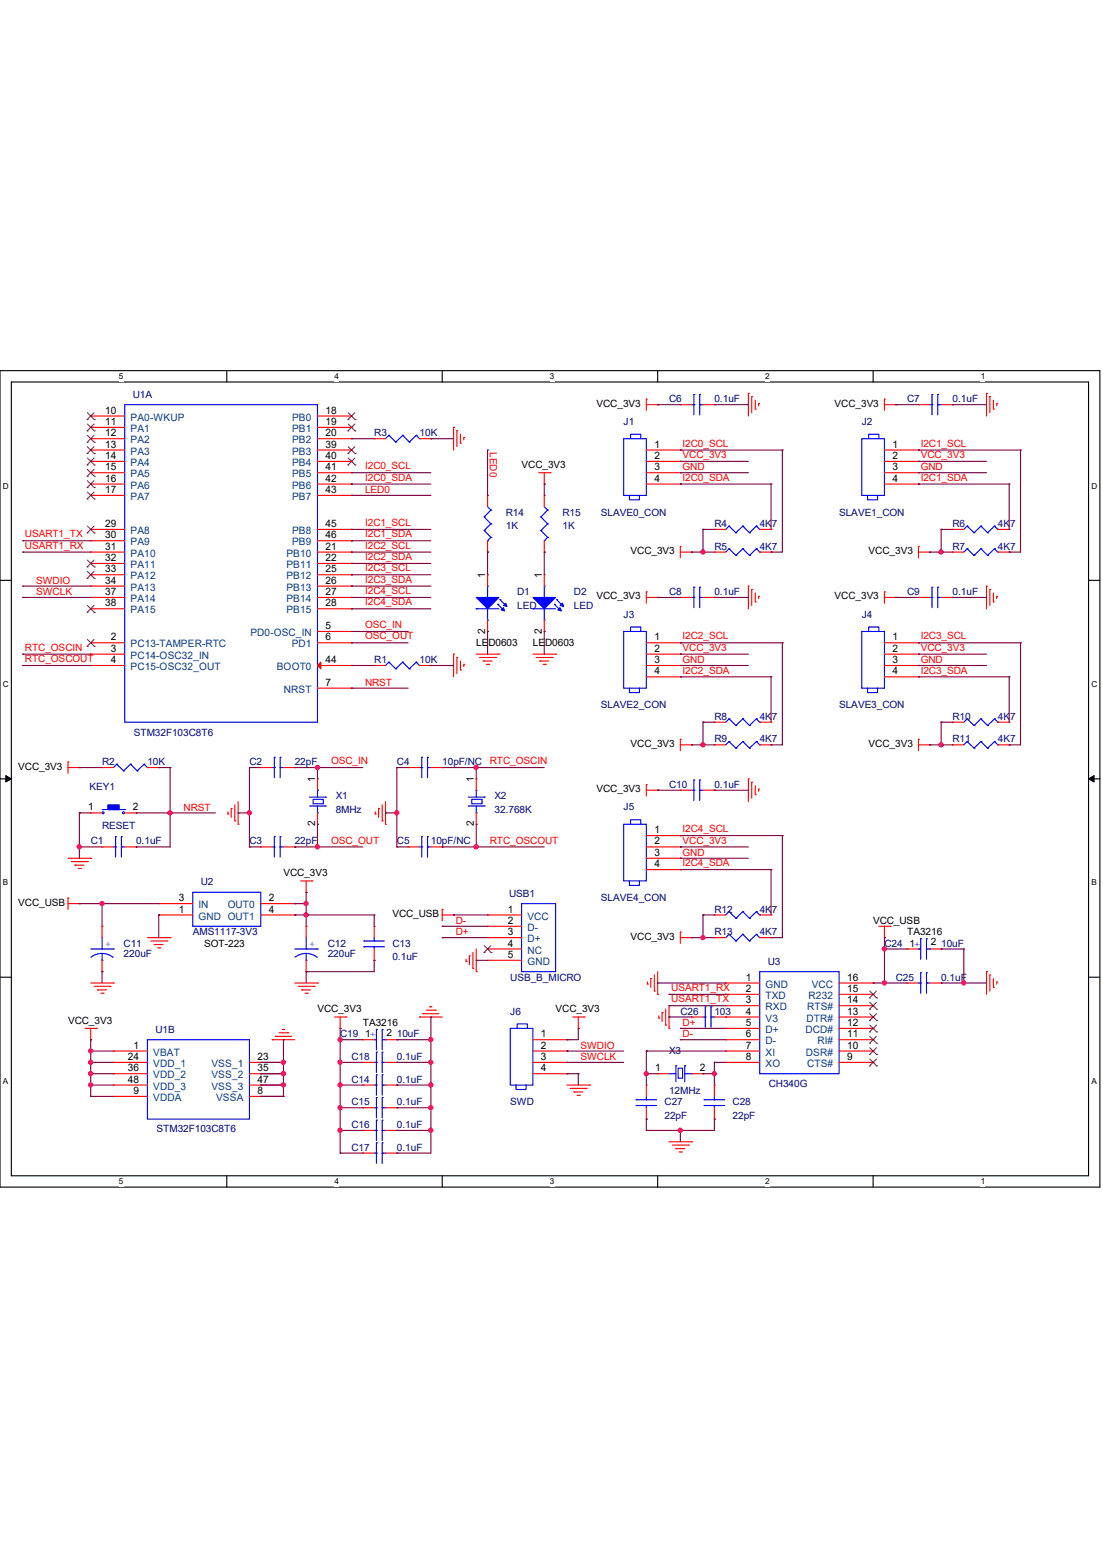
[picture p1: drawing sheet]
<svg xmlns="http://www.w3.org/2000/svg" width="210mm" height="297mm" viewBox="0 0 210 297" stroke-linecap="round" stroke-linejoin="round" font-family="sans-serif">
<path d="M0 70.6h209.4v155.4h-209.4zM2.2 72.7h205.1v151.2h-205.1z" fill="none" stroke="#000" stroke-width=".21"/>
<g fill="#fff">
<path d="M22.6 70.8h.9v1.8h-.9z"/>
<path d="M22.6 224.1h.9v1.7h-.9z"/>
</g>
<path d="M43.2 70.6v2.1M43.2 223.9v2.1" fill="none" stroke="#000" stroke-width=".21"/>
<g fill="#fff">
<path d="M63.7 70.8h.8v1.8h-.8z"/>
<path d="M63.7 224.1h.8v1.7h-.8z"/>
</g>
<path d="M84.2 70.6v2.1M84.2 223.9v2.1" fill="none" stroke="#000" stroke-width=".21"/>
<g fill="#fff">
<path d="M104.7 70.8h.8v1.8h-.8z"/>
<path d="M104.7 224.1h.8v1.7h-.8z"/>
</g>
<path d="M125.2 70.6v2.1M125.2 223.9v2.1" fill="none" stroke="#000" stroke-width=".21"/>
<g fill="#fff">
<path d="M145.7 70.8h.9v1.8h-.9z"/>
<path d="M145.7 224.1h.9v1.7h-.9z"/>
</g>
<path d="M166.2 70.6v2.1M166.2 223.9v2.1" fill="none" stroke="#000" stroke-width=".21"/>
<g fill="#fff">
<path d="M186.7 70.8h.9v1.8h-.9z"/>
<path d="M186.7 224.1h.9v1.7h-.9z"/>
<path d="M.6 91.6h1.1v1.7h-1.1z"/>
<path d="M207.8 91.6h1.1v1.7h-1.1z"/>
<path d="M.6 129.4h1.1v1.7h-1.1z"/>
<path d="M207.8 129.4h1.1v1.7h-1.1z"/>
</g>
<path d="M0 110.5h2.2M207.3 110.5h2.1" fill="none" stroke="#000" stroke-width=".21"/>
<g fill="#fff">
<path d="M.6 167.2h1v1.7h-1z"/>
<path d="M207.8 167.2h1v1.7h-1z"/>
</g>
<path d="M0 148.3h2.2M207.3 148.3h2.1" fill="none" stroke="#000" stroke-width=".21"/>
<path d="M1.1 147.7l1.1 .6-1.1 .6zM207.3 148.3l1-.6v1.2z" fill="#000" stroke="#000" stroke-width=".19"/>
<g fill="#fff">
<path d="M.6 204.9h.9v1.8h-.9z"/>
<path d="M207.8 204.9h1v1.8h-1z"/>
</g>
<path d="M0 186.1h2.2M207.3 186.1h2.1" fill="none" stroke="#000" stroke-width=".21"/>
<g fill="none" stroke="#f00" stroke-width=".21">
<path d="M17.3 79.2h.1M17.3 79.2h6.4M60.5 79.2h6.4M66.9 79.2h.1M123.1 76h.1M123.1 77h2.1M123.1 76v2.1M125.2 77h.1M129.5 77h.1M129.5 77h2.2M133.9 77h2.1M136 77h.1"/>
<path d="M142.5 74.9h.1M142.5 74.9v4.3M143.1 75.5h.1M143.1 75.5v3.1M143.8 77.9h.1M143.8 76.2v1.7M144.4 76.8h.1M144.4 76.8v.5M168.4 76h.1M168.4 77h2.2M168.4 76v2.1M170.6 77h.1"/>
<path d="M174.9 77h.1M174.9 77h2.1M179.2 77h2.2M181.4 77h.1M187.8 74.9h.1M187.8 74.9v4.3M188.5 75.5h.1M188.5 75.5v3.1M189.1 77.9h.1M189.1 76.2v1.7M189.8 76.8h.1M189.8 76.8v.5"/>
<path d="M17.3 81.4h.1M17.3 83.5h.1M17.3 85.7h.1M17.3 87.8h.1M17.3 90h.1M17.3 92.2h.1M17.3 94.3h.1M17.3 90h6.4M17.3 85.7h6.4M17.3 87.8h6.4M17.3 92.2h6.4M17.3 83.5h6.4"/>
<path d="M17.3 81.4h6.4M17.3 94.3h6.4M60.5 90h6.4M60.5 85.7h6.4M60.5 87.8h6.4M60.5 92.2h6.4M60.5 83.5h6.4M60.5 81.4h6.4M60.5 94.3h6.4M66.9 81.4h.1M66.9 83.5h.1M66.9 85.7h.1"/>
<path d="M66.9 87.8h.1M66.9 90h.1M66.9 92.2h.1M66.9 94.3h.1M71.2 83.5h.1M71.2 83.5h2.2M79.9 83.5h2.1M82 83.5h.1M86.4 81.4h.1M86.4 81.4v4.3M87 82h.1M87 82v3"/>
<path d="M87.7 84.4h.1M87.7 82.7v1.7M88.3 83.3h.1M88.3 83.3v.4M92.8 94.3h.1M92.8 94.3v2.2M102.6 90h2.1M103.6 92.2h.1M103.6 94.3h.1M103.6 90v2.2M103.6 94.3v2.2M104.7 90h.1"/>
<path d="M123.1 90h6.4M123.1 85.7h6.4M123.1 87.8h6.4M123.1 92.2h6.4M129.5 85.7h.1M129.5 87.8h.1M129.5 90h.1M129.5 92.2h.1M168.4 90h6.5M168.4 85.7h6.5M168.4 87.8h6.5M168.4 92.2h6.5"/>
<path d="M174.9 85.7h.1M174.9 87.8h.1M174.9 90h.1M174.9 92.2h.1M17.3 100.8h.1M17.3 103h.1M17.3 105.1h.1M17.3 107.3h.1M17.3 109.4h.1M17.3 111.6h.1M17.3 113.7h.1M17.3 115.9h.1"/>
<path d="M17.3 105.1h6.4M17.3 113.7h6.4M17.3 100.8h6.4M17.3 103h6.4M17.3 107.3h6.4M17.3 109.4h6.4M17.3 111.6h6.4M17.3 115.9h6.4M60.5 105.1h6.4M60.5 113.7h6.4M60.5 100.8h6.4M60.5 103h6.4"/>
<path d="M60.5 107.3h6.4M60.5 109.4h6.4M60.5 111.6h6.4M60.5 115.9h6.4M66.9 100.8h.1M66.9 103h.1M66.9 105.1h.1M66.9 107.3h.1M66.9 109.4h.1M66.9 111.6h.1M66.9 113.7h.1M66.9 115.9h.1"/>
<path d="M92.8 109.4h.1M92.8 105.1h.1M92.8 103v2.1M92.8 109.4v2.2M92.8 118.1v2.1M103.6 105.1h.1M103.6 109.4h.1M103.6 103v2.1M103.6 109.4v2.2M103.6 118.1v2.1M123.1 112.7h.1M123.1 112.7v2.2"/>
<path d="M123.1 113.7h2.1M125.2 113.7h.1M129.5 104.1h.1M129.5 113.7h.1M129.5 105.1h2.2M129.5 104.1v2.1M129.5 113.7h2.2M131.7 105.1h.1M133.9 113.7h2.1M136 105.1h.1M136 113.7h.1M136 100.8h.1"/>
<path d="M136 105.1h2.2M136 100.8h2.2M142.5 111.6h.1M142.5 111.6v4.3M143.1 112.2h.1M143.1 112.2v3.1M143.8 114.6h.1M143.8 112.9v1.7M144.4 113.5h.1M144.4 113.5v.5M144.7 105.1h2.1M144.7 100.8h2.1"/>
<path d="M146.8 105.1h.1M146.8 100.8h.1M168.4 112.7h.1M168.4 112.7v2.2M168.4 113.7h2.2M170.6 113.7h.1M174.9 104.1h.1M174.9 113.7h.1M174.9 105.1h2.1M174.9 104.1v2.1M174.9 113.7h2.1M177 105.1h.1"/>
<path d="M179.2 113.7h2.2M181.4 113.7h.1M181.4 100.8h.1M181.4 105.1h.1M181.4 105.1h2.1M181.4 100.8h2.1M187.8 111.6h.1M187.8 111.6v4.3M188.5 112.2h.1M188.5 112.2v3.1M189.1 114.6h.1M189.1 112.9v1.7"/>
<path d="M189.8 113.5h.1M189.8 113.5v.5M190 105.1h2.2M190 100.8h2.2M192.2 100.8h.1M192.2 105.1h.1M17.3 122.4h.1M17.3 124.5h.1M17.3 126.7h.1M17.3 124.5h6.4M17.3 126.7h6.4M17.3 122.4h6.4"/>
<path d="M60.5 126.7h6.4M60.5 122.4h6.4M60.5 120.2h6.4M60.5 131h6.4M66.9 120.2h.1M66.9 122.4h.1M66.9 126.7h.1M66.9 131h.1M71.2 126.7h.1M71.2 126.7h2.2M79.9 126.7h2.1M82 126.7h.1"/>
<path d="M86.4 124.5h.1M86.4 124.5v4.4M87 125.2h.1M87 125.2v3M87.7 127.6h.1M87.7 125.9v1.7M88.3 126.5h.1M88.3 126.5v.4M90.7 124.5h4.3M91.3 125.2h3.1M92 125.9h.1M92 125.9h1.7"/>
<path d="M92.6 126.5h.4M92.8 120.2h.1M93 126.5h.1M94.4 125.2h.1M95 124.5h.1M101.5 124.5h4.3M102.1 125.2h3.1M102.8 125.9h.1M102.8 125.9h1.7M103.4 126.5h.4M103.6 120.2h.1M103.8 126.5h.1"/>
<path d="M105.2 125.2h.1M105.8 124.5h.1M123.1 124.5h6.4M123.1 126.7h6.4M123.1 122.4h6.4M123.1 128.9h6.4M129.5 122.4h.1M129.5 124.5h.1M129.5 126.7h.1M129.5 128.9h.1M136 137.5h.1M136 137.5h2.2"/>
<path d="M144.7 137.5h2.1M146.8 137.5h.1M168.4 124.5h6.5M168.4 126.7h6.5M168.4 122.4h6.5M168.4 128.9h6.5M174.9 122.4h.1M174.9 124.5h.1M174.9 126.7h.1M174.9 128.9h.1M181.4 137.5h.1M181.4 137.5h2.1"/>
<path d="M190 137.5h2.2M192.2 137.5h.1M13 145.1h.1M13 146.1h2.1M13 145.1v2.1M15.1 146.1h.1M17.3 154.8h.1M17.3 154.8h2.1M19.4 146.1h.1M19.4 146.1h2.2M23.7 154.8h2.2M25.9 154.8h.1"/>
<path d="M28.1 146.1h2.1M30.2 146.1h.1M43.4 155h.1M43.4 154.6v.4M44 153.9h.1M44 153.9v1.7M44.7 156.3h.1M44.7 153.2v3.1M45.3 156.9h.1M45.3 152.6v4.3M49.7 146.1h.1M49.7 146.1h2.1"/>
<path d="M54 146.1h2.1M56.1 146.1h.1M60.5 148.3h.1M60.5 156.9h.1M60.5 148.3v2.2M60.5 154.8v2.1M71.5 155h.1M71.5 154.6v.4M72.1 153.9h.1M72.1 153.9v1.7M72.8 156.3h.1M72.8 153.2v3.1"/>
<path d="M73.4 156.9h.1M73.4 152.6v4.3M77.7 146.1h.1M77.7 146.1h2.2M82 146.1h2.2M84.2 146.1h.1M90.7 148.3h.1M90.7 156.9h.1M90.7 148.3v2.2M90.7 154.8v2.1M123.1 149.4h.1M123.1 149.4v2.2"/>
<path d="M123.1 150.5h2.1M123.1 159.1h6.4M125.2 150.5h.1M129.5 140.8h.1M129.5 150.5h.1M129.5 159.1h.1M129.5 140.8v2.1M129.5 141.8h2.2M129.5 150.5h2.2M131.7 141.8h.1M133.9 150.5h2.1M136 141.8h.1"/>
<path d="M136 150.5h.1M136 141.8h2.2M142.5 148.3h.1M142.5 148.3v4.3M143.1 148.9h.1M143.1 148.9v3.1M143.8 151.3h.1M143.8 149.6v1.7M144.4 150.2h.1M144.4 150.2v.5M144.7 141.8h2.1M146.8 141.8h.1"/>
<path d="M174.9 140.8h.1M174.9 140.8v2.1M174.9 141.8h2.1M177 141.8h.1M181.4 141.8h.1M181.4 141.8h2.1M190 141.8h2.2M192.2 141.8h.1M13 171h.1M13 163.4h4.3M13 171v2.1M13 172h2.1"/>
<path d="M13.6 164h3M14.3 164.7h.1M14.3 164.7h1.7M14.9 165.4h.4M15.1 172h.1M15.3 165.4h.1M16.6 164h.1M17.3 163.4h.1M19.4 176.4h.1M19.4 161.2h.1M19.4 176.4v2.1M19.4 161.2h2.2"/>
<path d="M23.7 161.2h2.2M25.9 161.2h.1M28.1 178.5h4.3M28.7 179.2h3M29.4 179.8h.1M29.4 179.8h1.7M30.2 172h.1M30.2 174.2h.1M30.2 172h6.5M30.2 174.2h6.5M31.7 179.2h.1M32.4 178.5h.1"/>
<path d="M49.7 161.2h.1M49.7 172h6.4M49.7 174.2h6.4M49.7 161.2h2.1M54 161.2h2.1M56.1 161.2h.1M56.1 172h.1M56.1 174.2h.1M57.2 167.7h2.2M58.3 169.9h.1M58.3 176.4h.1M58.3 167.7v2.2"/>
<path d="M58.3 176.4v2.1M59.4 167.7h.1M71.2 176.4h.1M71.2 176.4v2.1M77.7 161.2h.1M77.7 161.2h2.2M82 161.2h2.2M84.2 173.1h.1M84.2 161.2h.1M84.2 174.2h2.2M84.2 173.1v2.2M86.4 174.2h.1"/>
<path d="M92.8 174.2h.1M92.8 176.4h.1M92.8 178.5h.1M92.8 178.5h6.5M92.8 174.2h6.5M92.8 176.4h6.5M123.1 163.4h6.4M123.1 161.2h6.4M123.1 165.6h6.4M129.5 177.5h.1M129.5 161.2h.1M129.5 163.4h.1"/>
<path d="M129.5 165.6h.1M129.5 177.5v2.1M129.5 178.5h2.2M131.7 178.5h.1M136 174.2h.1M136 178.5h.1M136 178.5h2.2M136 174.2h2.2M144.7 178.5h2.1M144.7 174.2h2.1M146.8 174.2h.1M146.8 178.5h.1"/>
<path d="M167.3 176.4h2.2M168.4 178.5h.1M168.4 176.4v2.1M169.5 176.4h.1M16.2 195.8h2.2M17.3 198h.1M17.3 187.2h4.3M17.3 195.8v2.2M17.9 187.8h3.1M18.4 195.8h.1M18.6 188.5h.1M18.6 188.5h1.7"/>
<path d="M19.2 189.1h.4M19.4 185h.1M19.4 182.8v2.2M19.6 189.1h.1M21 187.8h.1M21.6 187.2h.1M30 180.5h.4M30.4 180.5h.1M51.8 198h.1M51.8 198h4.3M52.5 197.3h.1M52.5 197.3h3"/>
<path d="M53.1 196.6h1.7M53.8 196h.1M53.8 196h.4M54.8 196.6h.1M56.1 187.2h4.4M56.8 187.8h3M57.4 188.5h.1M57.4 188.5h1.7M58.1 189.1h.4M58.3 185h.1M58.3 182.8v2.2M58.5 189.1h.1"/>
<path d="M59.8 187.8h.1M60.5 187.2h.1M63.7 193.6h2.2M64.8 195.8h.1M64.8 193.6v2.2M65.9 193.6h.1M69.1 198h.1M69.1 198h2.1M71.2 182.8h.1M71.2 180.7v2.1M73.4 198h2.2M75.6 198h.1"/>
<path d="M79.9 193.6h.1M79.9 193.6h4.3M80.5 193h.1M80.5 193h3.1M81.2 192.3h1.7M81.8 191.7h.1M81.8 191.7h.5M82.9 192.3h.1M88.7 183h.1M88.7 182.6v.4M89.4 182h.1M89.4 182v1.7"/>
<path d="M90 184.4h.1M90 181.3v3.1M90.7 185h.1M90.7 180.7v4.3M92.8 180.7h.1M92.8 182.8h.1M92.8 180.7h6.5M92.8 182.8h6.5M101.5 198h6.4M107.9 198h.1M109.1 193.6h2.1M110.1 195.8h.1"/>
<path d="M110.1 193.6v2.2M111.2 193.6h.1M123.3 187.4h.1M123.3 186.9v.5M123.9 186.3h.1M123.9 186.3v1.7M124.6 188.7h.1M124.6 185.6v3.1M125.2 189.3h.1M125.2 185v4.3M125.4 193.8h.1M125.4 193.4v.4"/>
<path d="M126.1 192.8h.1M126.1 192.8v1.7M126.7 195.2h.1M126.7 192.1v3.1M127.4 195.8h.1M127.4 191.5v4.3M131.7 193.6h.1M131.7 193.6h2.2M136 193.6h8.7M138.2 193.6h.1M138.2 187.2h.1M138.2 189.3h.1"/>
<path d="M138.2 191.5h.1M138.2 195.8h.1M138.2 198h.1M138.2 187.2h6.5M138.2 195.8h6.5M138.2 198h6.5M138.2 189.3h6.5M138.2 191.5h6.5M159.8 187.2h6.4M159.8 195.8h6.4M159.8 198h6.4M159.8 193.6h6.4"/>
<path d="M159.8 189.3h6.4M159.8 191.5h6.4M166.2 198h.1M166.2 195.8h.1M166.2 193.6h.1M166.2 191.5h.1M166.2 189.3h.1M166.2 187.2h.1M172.7 180.7h.1M172.7 187.2h.1M172.7 187.2h2.2M172.7 180.7h2.2"/>
<path d="M177 187.2h2.2M177 180.7h2.2M179.2 180.7h.1M179.2 187.2h.1M187.8 185h.1M187.8 185v4.3M188.5 185.6h.1M188.5 185.6v3.1M189.1 188h.1M189.1 186.3v1.7M189.8 186.9h.1M189.8 186.9v.5"/>
<path d="M21.6 200.1h.1M21.6 202.3h.1M21.6 204.4h.1M21.6 206.6h.1M21.6 208.7h.1M21.6 206.6h6.5M21.6 204.4h6.5M21.6 200.1h6.5M21.6 202.3h6.5M21.6 208.7h6.5M47.5 206.6h6.5M47.5 204.4h6.5"/>
<path d="M47.5 202.3h6.5M47.5 208.7h6.5M54 202.3h.1M54 204.4h.1M54 206.6h.1M54 208.7h.1M69.1 210.9h.1M69.1 219.5h.1M69.1 206.6h.1M69.1 215.2h.1M69.1 202.3h.1M69.1 206.6h2.1"/>
<path d="M69.1 210.9h2.1M69.1 219.5h2.1M69.1 202.3h2.1M69.1 215.2h2.1M73.4 206.6h2.2M73.4 210.9h2.2M73.4 219.5h2.2M73.4 202.3h2.2M73.4 215.2h2.2M75.6 210.9h.1M75.6 219.5h.1M75.6 206.6h.1"/>
<path d="M75.6 215.2h.1M75.6 202.3h.1M101.5 204.4h6.4M101.5 200.1h6.4M101.5 202.3h6.4M107.9 200.1h.1M107.9 202.3h.1M107.9 204.4h.1M107.9 206.6h4.4M108.6 207.2h3M109.3 207.9h.1M109.3 207.9h1.7"/>
<path d="M109.9 208.5h.4M110.3 208.5h.1M111.6 207.2h.1M112.3 206.6h.1M123.1 213.1h.1M123.1 206.6h.1M123.1 206.6v2.1M123.1 210.9v2.2M125.2 204.4h.1M125.2 204.4h2.2M127.4 217.4h4.3M128 218h3.1"/>
<path d="M128.7 218.7h.1M128.7 218.7h1.7M129.3 219.3h.5M129.8 219.3h.1M131.1 218h.1M131.7 217.4h.1M131.7 204.4h2.2M133.9 204.4h.1M136 213.1h.1M136 206.6h.1M136 206.6v2.1M136 210.9v2.2"/>
<path d="M138.2 200.1h.1M138.2 202.3h.1M138.2 200.1h6.5M138.2 202.3h6.5M159.8 200.1h6.4M159.8 202.3h6.4M166.2 202.3h.1M166.2 200.1h.1"/>
</g>
<g fill="none" stroke="#00f" stroke-width=".21">
<path d="M23.7 77h36.8v60.5h-36.8zM131.7 77h.4M132.1 77h.1M132.1 75.1h.1M132.1 75.1v3.9M133.2 75.1h.1M133.2 77h.1M133.2 77h.7M133.2 75.1v3.9M177 77h.5M177.5 77h.1M177.5 75.1h.1"/>
<path d="M177.5 75.1v3.9M178.6 75.1h.1M178.6 77h.1M178.6 77h.6M178.6 75.1v3.9M74 82.9h.1M74 82.9l-.6 .6M74 82.9l1.4 1.3M75.4 84.2h.1M76.7 82.9h.1M76.7 82.9l-1.3 1.3M76.7 82.9l1.2 1.3"/>
<path d="M77.9 84.2h.1M79.2 82.9h.1M79.2 82.9l-1.3 1.3M79.2 82.9l.7 .6M79.9 83.5h.1M92.2 98.4h.1M92.2 98.4l1.3 1.3M92.8 96.5l.7 .6M93.5 97.1h.1M93.5 99.7h.1M93.5 97.1l-1.3 1.3M93.5 99.7l-1.3 1.3"/>
<path d="M103 98.4h.1M103 98.4l1.3 1.3M103.6 96.5l.7 .6M104.3 97.1h.1M104.3 99.7h.1M104.3 97.1l-1.3 1.3M104.3 99.7l-1.3 1.3M118.7 83.5h4.4v10.8h-4.4zM119.8 94.3v.9h2v-.9M120.1 83.5v-.8h1.9v.8M164.1 83.5h4.3v10.8h-4.3zM165.2 94.3v.9h1.9v-.9"/>
<path d="M165.4 83.5v-.8h1.9v.8M90.7 115.9h.1M90.7 115.9h4.3M92.2 101h.1M92.2 101l1.3 1.3M92.8 111.6h.1M92.8 118.1h.1M92.8 103h.1M92.8 111.6v2.1M92.8 115.9v2.2M93.5 102.3h.1M93.5 102.3l-.7 .7"/>
<path d="M94.8 115.1h.1M94.8 115.1l.8 .8M95.2 114.2h.1M95.2 114.2l.9 .9M101.5 115.9h.1M101.5 115.9h4.3M103 101h.1M103 101l1.3 1.3M103.6 103h.1M103.6 111.6h.1M103.6 118.1h.1M103.6 111.6v2.1"/>
<path d="M103.6 115.9v2.2M104.3 102.3h.1M104.3 102.3l-.7 .7M105.6 115.1h.1M105.6 115.1l.8 .8M106 114.2h.1M106 114.2l.9 .9M131.7 113.7h.4M132.1 113.7h.1M132.1 111.8h.1M132.1 111.8v3.9M133.2 111.8h.1"/>
<path d="M133.2 113.7h.1M133.2 111.8v3.9M133.2 113.7h.7M138.8 104.5h.1M138.8 100.2h.1M138.8 104.5l-.6 .6M138.8 104.5l1.3 1.2M138.8 100.2l-.6 .6M138.8 100.2l1.3 1.2M140.1 105.7h.1M140.1 101.4h.1M141.4 104.5h.1"/>
<path d="M141.4 100.2h.1M141.4 104.5l-1.3 1.2M141.4 104.5l1.3 1.2M141.4 100.2l-1.3 1.2M141.4 100.2l1.3 1.2M142.7 105.7h.1M142.7 101.4h.1M144 104.5h.1M144 100.2h.1M144 104.5l-1.3 1.2M144 104.5l.7 .6M144 100.2l-1.3 1.2"/>
<path d="M144 100.2l.7 .6M144.7 105.1h.1M144.7 100.8h.1M177 113.7h.5M177.5 113.7h.1M177.5 111.8h.1M177.5 111.8v3.9M178.6 111.8h.1M178.6 113.7h.1M178.6 111.8v3.9M178.6 113.7h.6M184.1 100.2h.1"/>
<path d="M184.1 104.5h.1M184.1 100.2l-.6 .6M184.1 100.2l1.4 1.2M184.1 104.5l-.6 .6M184.1 104.5l1.4 1.2M185.5 101.4h.1M185.5 105.7h.1M186.8 100.2h.1M186.8 104.5h.1M186.8 100.2l-1.3 1.2M186.8 100.2l1.2 1.2M186.8 104.5l-1.3 1.2"/>
<path d="M186.8 104.5l1.2 1.2M188 101.4h.1M188 105.7h.1M189.4 100.2h.1M189.4 104.5h.1M189.4 100.2l-1.4 1.2M189.4 100.2l.6 .6M189.4 104.5l-1.4 1.2M189.4 104.5l.6 .6M190 100.8h.1M190 105.1h.1M74 126.1h.1"/>
<path d="M74 126.1l-.6 .6M74 126.1l1.4 1.2M75.4 127.3h.1M76.7 126.1h.1M76.7 126.1l-1.3 1.2M76.7 126.1l1.2 1.2M77.9 127.3h.1M79.2 126.1h.1M79.2 126.1l-1.3 1.2M79.2 126.1l.7 .6M79.9 126.7h.1M118.7 120.2h4.4v10.8h-4.4z"/>
<path d="M119.8 131v.9h2v-.9M120.1 120.2v-.8h1.9v.8M138.8 136.9h.1M138.8 136.9l-.6 .6M138.8 136.9l1.3 1.2M140.1 138.1h.1M141.4 136.9h.1M141.4 136.9l-1.3 1.2M141.4 136.9l1.3 1.2M142.7 138.1h.1M144 136.9h.1M144 136.9l-1.3 1.2"/>
<path d="M144 136.9l.7 .6M144.7 137.5h.1M164.1 120.2h4.3v10.8h-4.3zM165.2 131v.9h1.9v-.9M165.4 120.2v-.8h1.9v.8M184.1 136.9h.1M184.1 136.9l-.6 .6M184.1 136.9l1.4 1.2M185.5 138.1h.1M186.8 136.9h.1M186.8 136.9l-1.3 1.2M186.8 136.9l1.2 1.2"/>
<path d="M188 138.1h.1M189.4 136.9h.1M189.4 136.9l-1.4 1.2M189.4 136.9l.6 .6M190 137.5h.1M19.4 154.1h4.3M22 159.3h.1M22 159.3v3.9M22.2 145.5h.1M22.2 145.5l-.6 .6M22.2 145.5l1.3 1.3M23.1 159.3h.1"/>
<path d="M23.1 159.3v3.9M23.5 146.8h.1M23.7 154.1h.1M24.8 145.5h.1M24.8 145.5l-1.3 1.3M24.8 145.5l1.3 1.3M26.1 146.8h.1M27.4 145.5h.1M27.4 145.5l-1.3 1.3M27.4 145.5l.7 .6M28.1 146.1h.1M51.8 146.1h.4"/>
<path d="M52.2 159.3h.1M52.2 146.1h.1M52.2 144.2h.1M52.2 144.2v3.9M52.2 159.3v3.9M53.3 159.3h.1M53.3 144.2h.1M53.3 146.1h.1M53.3 146.1h.7M53.3 144.2v3.9M53.3 159.3v3.9M58.9 151.8h3.1"/>
<path d="M58.9 153.5h3.1M59.6 152.2h2v.8h-2zM60.5 150.5h.1M60.5 154.8h.1M60.5 150.5v1.3M60.5 153.5v1.3M62 151.8h.1M62 153.5h.1M79.9 146.1h.4M80.3 146.1h.1M80.3 144.2h.1M80.3 159.3h.1"/>
<path d="M80.3 144.2v3.9M80.3 159.3v3.9M81.4 144.2h.1M81.4 146.1h.1M81.4 159.3h.1M81.4 146.1h.6M81.4 144.2v3.9M81.4 159.3v3.9M89.2 151.8h3M89.2 153.5h3M89.8 152.2h2v.8h-2zM90.7 150.5h.1"/>
<path d="M90.7 154.8h.1M90.7 150.5v1.3M90.7 153.5v1.3M92.2 151.8h.1M92.2 153.5h.1M118.7 156.9h4.4v10.8h-4.4zM120.1 156.9v-.8h1.9v.8M131.7 150.5h.4M132.1 150.5h.1M132.1 148.5h.1M132.1 148.5v3.9M133.2 148.5h.1"/>
<path d="M133.2 150.5h.1M133.2 148.5v3.9M133.2 150.5h.7M138.8 141.2h.1M138.8 141.2l-.6 .6M138.8 141.2l1.3 1.3M140.1 142.5h.1M141.4 141.2h.1M141.4 141.2l-1.3 1.3M141.4 141.2l1.3 1.3M142.7 142.5h.1M144 141.2h.1"/>
<path d="M144 141.2l-1.3 1.3M144 141.2l.7 .6M144.7 141.8h.1M184.1 141.2h.1M184.1 141.2l-.6 .6M184.1 141.2l1.4 1.3M185.5 142.5h.1M186.8 141.2h.1M186.8 141.2l-1.3 1.3M186.8 141.2l1.2 1.3M188 142.5h.1M189.4 141.2h.1"/>
<path d="M189.4 141.2l-1.4 1.3M189.4 141.2l.6 .6M190 141.8h.1M19.4 178.5v2.2M21.6 161.2h.4M22 161.2h.1M23.1 161.2h.1M23.1 161.2h.6M36.7 169.9h13v6.5h-13zM51.8 161.2h.4M52.2 161.2h.1M53.3 161.2h.1"/>
<path d="M53.3 161.2h.7M58.3 178.5v2.2M69.3 179.2h.1M69.3 179.2h3.9M71.2 179.2h.1M71.2 178.5v.7M79.9 161.2h.4M80.3 161.2h.1M81.4 161.2h.1M81.4 161.2h.6M99.3 172h6.5v13h-6.5zM119.8 167.7v.9h2v-.9"/>
<path d="M138.8 173.6h.1M138.8 177.9h.1M138.8 173.6l-.6 .6M138.8 173.6l1.3 1.2M138.8 177.9l-.6 .6M138.8 177.9l1.3 1.3M140.1 174.8h.1M140.1 179.2h.1M141.4 173.6h.1M141.4 177.9h.1M141.4 173.6l-1.3 1.2M141.4 173.6l1.3 1.2"/>
<path d="M141.4 177.9l-1.3 1.3M141.4 177.9l1.3 1.3M142.7 174.8h.1M142.7 179.2h.1M144 173.6h.1M144 177.9h.1M144 173.6l-1.3 1.2M144 173.6l.7 .6M144 177.9l-1.3 1.3M144 177.9l.7 .6M144.7 174.2h.1M144.7 178.5h.1"/>
<path d="M175.3 178.7h.1M175.3 178.7v3.9M176.4 178.7h.1M176.4 178.7v3.9M17.3 180.7h4.3M19.4 182.8h.1M19.4 180.7h.1M19.4 181.5l1.4 .3 .7 .5M19.4 181.5l-.9 .1-1.2 .6M19.4 181.5v1.3M21.6 180.7h.1M28.1 198h19.4v15.1h-19.4z"/>
<path d="M56.1 180.7h4.4M58.3 182.8h.1M58.3 180.7h.1M58.3 181.5l1.3 .3 .8 .5M58.3 181.5l-.9 .1-1.2 .6M58.3 181.5v1.3M60.5 180.7h.1M69.3 180.3h.1M69.3 180.3h3.9M71.2 198h.1M71.2 180.3h.1M71.2 198h.5"/>
<path d="M71.2 180.3v.4M71.7 196h.1M71.7 196v3.9M72.8 196h.1M72.8 196v3.9M72.8 198h.6M73.4 198h.1M97.2 195.8h4.3v10.8h-4.3zM98.5 195.8v-.9h1.9v.9M133.9 193.6h.4M134.3 193.6h.1M134.3 191.7h.1"/>
<path d="M134.3 191.7v3.9M135.4 191.7h.1M135.4 193.6h.1M135.4 193.6h.6M135.4 191.7v3.9M144.7 185h15.1v19.4h-15.1zM174.9 180.7h.1M174.9 180.7h.4M174.9 187.2h.4M175.3 187.2h.1M175.3 185.2h.1M175.3 185.2v3.9"/>
<path d="M176.4 185.2h.1M176.4 187.2h.1M176.4 180.7h.6M176.4 185.2v3.9M176.4 187.2h.6M177 180.7h.1M71.2 210.9h.5M71.2 219.5h.5M71.2 206.6h.5M71.2 215.2h.5M71.2 202.3h.5M71.7 210.9h.1"/>
<path d="M71.7 209h.1M71.7 219.5h.1M71.7 217.6h.1M71.7 206.6h.1M71.7 204.6h.1M71.7 215.2h.1M71.7 213.3h.1M71.7 202.3h.1M71.7 200.3h.1M71.7 200.3v3.9M71.7 204.6v3.9M71.7 209v3.9"/>
<path d="M71.7 213.3v3.9M71.7 217.6v3.9M72.8 209h.1M72.8 210.9h.1M72.8 217.6h.1M72.8 219.5h.1M72.8 204.6h.1M72.8 206.6h.1M72.8 213.3h.1M72.8 215.2h.1M72.8 200.3h.1M72.8 202.3h.1"/>
<path d="M72.8 210.9h.6M72.8 200.3v3.9M72.8 204.6v3.9M72.8 209v3.9M72.8 213.3v3.9M72.8 217.6v3.9M72.8 219.5h.6M72.8 206.6h.6M72.8 215.2h.6M72.8 202.3h.6M98.3 206.6v.8h1.9v-.8M121.1 209.4h.1"/>
<path d="M121.1 210.5h.1M121.1 209.4h3.9M121.1 210.5h3.9M123.1 210.5h.1M123.1 209.4h.1M123.1 208.7v.7M123.1 210.5v.4M127.4 204.4h.1M127.4 204.4h1.3M128.7 202.9h.1M128.7 202.9v3.1M129.1 203.4h.9v1.9h-.9z"/>
<path d="M130.4 202.9h.1M130.4 204.4h1.3M130.4 202.9v3.1M131.7 204.4h.1M134.1 209.4h.1M134.1 210.5h.1M134.1 209.4h3.9M134.1 210.5h3.9M136 210.5h.1M136 209.4h.1M136 208.7v.7M136 210.5v.4"/>
<circle cx="19.6" cy="154.7" r=".19"/>
<circle cx="23.5" cy="154.7" r=".19"/>
</g>
<g fill="#00f" stroke="#00f" stroke-width=".21">
<path d="M20.5 153.2h2.2v.9h-2.2z" fill-rule="evenodd"/>
<path d="M90.7 113.7h4.3l-2.2 2.2z" fill-rule="evenodd"/>
<path d="M95.8 115.3l.5-.4 .2 .6z" fill-rule="evenodd"/>
<path d="M95.8 115.7l.3 .6-.7-.2z" fill-rule="evenodd"/>
<path d="M101.5 113.7h4.3l-2.2 2.2z" fill-rule="evenodd"/>
<path d="M106.6 115.3l.5-.4 .2 .6z" fill-rule="evenodd"/>
<path d="M106.2 116.1l.4-.4 .3 .6z" fill-rule="evenodd"/>
</g>
<g fill="none" stroke="#804000" stroke-width=".19">
<path d="M16.6 79.9h.1M16.6 78.6l1.3 1.3M17.9 78.6l-1.3 1.3M17.9 79.9h.1M66.3 79.9h.1M66.3 78.6l1.3 1.3M67.6 78.6l-1.3 1.3M67.6 79.9h.1M16.6 82h.1M16.6 84.2h.1M16.6 86.4h.1M16.6 88.5h.1"/>
<path d="M16.6 90.7h.1M16.6 92.8h.1M16.6 95h.1M16.6 80.7l1.3 1.3M16.6 82.9l1.3 1.3M16.6 85l1.3 1.4M16.6 87.2l1.3 1.3M16.6 89.4l1.3 1.3M16.6 91.5l1.3 1.3M16.6 93.7l1.3 1.3M17.9 80.7l-1.3 1.3M17.9 82.9l-1.3 1.3"/>
<path d="M17.9 85l-1.3 1.4M17.9 87.2l-1.3 1.3M17.9 89.4l-1.3 1.3M17.9 91.5l-1.3 1.3M17.9 93.7l-1.3 1.3M17.9 82h.1M17.9 84.2h.1M17.9 86.4h.1M17.9 88.5h.1M17.9 90.7h.1M17.9 92.8h.1M17.9 95h.1"/>
<path d="M66.3 82h.1M66.3 86.4h.1M66.3 88.5h.1M66.3 80.7l1.3 1.3M66.3 85l1.3 1.4M66.3 87.2l1.3 1.3M67.6 80.7l-1.3 1.3M67.6 85l-1.3 1.4M67.6 87.2l-1.3 1.3M67.6 82h.1M67.6 86.4h.1M67.6 88.5h.1"/>
<path d="M16.6 101.5h.1M16.6 107.9h.1M16.6 110.1h.1M16.6 116.6h.1M16.6 100.2l1.3 1.3M16.6 106.6l1.3 1.3M16.6 108.8l1.3 1.3M16.6 115.3l1.3 1.3M17.9 100.2l-1.3 1.3M17.9 106.6l-1.3 1.3M17.9 108.8l-1.3 1.3M17.9 115.3l-1.3 1.3"/>
<path d="M17.9 101.5h.1M17.9 107.9h.1M17.9 110.1h.1M17.9 116.6h.1M16.6 123.1h.1M16.6 121.8l1.3 1.3M17.9 121.8l-1.3 1.3M17.9 123.1h.1M92.2 181.4h.1M92.2 180l1.3 1.4M93.5 180l-1.3 1.4M93.5 181.4h.1"/>
<path d="M165.6 198.6h.1M165.6 196.5h.1M165.6 194.3h.1M165.6 192.2h.1M165.6 190h.1M165.6 199.5l1.3 1.3M165.6 197.3l1.3 1.3M165.6 195.2l1.3 1.3M165.6 193l1.3 1.3M165.6 190.8l1.3 1.4M165.6 188.7l1.3 1.3M166.9 199.5l-1.3 1.3"/>
<path d="M166.9 197.3l-1.3 1.3M166.9 195.2l-1.3 1.3M166.9 193l-1.3 1.3M166.9 190.8l-1.3 1.4M166.9 188.7l-1.3 1.3M166.9 198.6h.1M166.9 196.5h.1M166.9 194.3h.1M166.9 192.2h.1M166.9 190h.1M165.6 202.9h.1M165.6 200.8h.1"/>
<path d="M165.6 201.6l1.3 1.3M166.9 201.6l-1.3 1.3M166.9 202.9h.1M166.9 200.8h.1"/>
</g>
<path d="M60.5 126.7l.6-.6v1.2z" fill="#f00" stroke="#f00" stroke-width=".21"/>
<g fill="none" stroke="#800040" stroke-width=".21">
<path d="M125.2 77h.1M125.2 77h4.3M136 77h.1M136 77h6.5M170.6 77h.1M170.6 77h4.3M181.4 77h.1M181.4 77h6.4M66.9 92.2h.1M66.9 83.5h.1M66.9 90h.1M66.9 94.3h.1"/>
<path d="M66.9 92.2h15.1M66.9 83.5h4.3M66.9 90h15.1M66.9 94.3h15.1M82 83.5h.1M82 83.5h4.4M92.8 85.7h.1M92.8 85.7v8.6M103.6 92.2h.1M103.6 92.2v2.1M129.5 85.7h.1M129.5 87.8h.1"/>
<path d="M129.5 90h.1M129.5 92.2h.1M129.5 92.2h17.3M129.5 90h13M129.5 85.7h19.5M129.5 87.8h13M146.8 92.2h.1M146.8 92.2v8.6M149 85.7h.1M149 85.7v19.4h-2.2M174.9 85.7h.1M174.9 87.8h.1"/>
<path d="M174.9 90h.1M174.9 92.2h.1M174.9 92.2h17.3M174.9 90h12.9M174.9 85.7h19.4M174.9 87.8h12.9M192.2 92.2h.1M192.2 92.2v8.6M194.3 85.7h.1M194.3 85.7v19.4h-2.1M4.3 113.7h.1M4.3 111.6h.1"/>
<path d="M4.3 103h.1M4.3 105.1h.1M4.3 113.7h13M4.3 111.6h13M4.3 103h13M4.3 105.1h13M66.9 100.8h.1M66.9 103h.1M66.9 105.1h.1M66.9 107.3h.1M66.9 109.4h.1M66.9 111.6h.1"/>
<path d="M66.9 113.7h.1M66.9 115.9h.1M66.9 100.8h15.1M66.9 113.7h15.1M66.9 111.6h15.1M66.9 103h15.1M66.9 105.1h15.1M66.9 107.3h15.1M66.9 109.4h15.1M66.9 115.9h15.1M92.8 105.1h.1M92.8 105.1v4.3"/>
<path d="M103.6 105.1h.1M103.6 105.1v4.3M125.2 113.7h.1M125.2 113.7h4.3M131.7 105.1h.1M131.7 105.1h4.3M133.9 100.8h.1M133.9 105.1h.1M133.9 100.8h2.1M133.9 100.8v4.3M136 113.7h.1M136 113.7h6.5"/>
<path d="M146.8 105.1h.1M170.6 113.7h.1M170.6 113.7h4.3M177 105.1h.1M177 105.1h4.4M179.2 100.8h.1M179.2 105.1h.1M179.2 100.8h2.2M179.2 100.8v4.3M181.4 113.7h.1M181.4 113.7h6.4M192.2 105.1h.1"/>
<path d="M4.3 124.5h.1M4.3 126.7h.1M4.3 126.7h13M4.3 124.5h13M66.9 131h.1M66.9 126.7h.1M66.9 120.2h.1M66.9 122.4h.1M66.9 131h10.8M66.9 126.7h4.3M66.9 120.2h10.8M66.9 122.4h10.8"/>
<path d="M82 126.7h.1M82 126.7h4.4M92.8 120.2h.1M92.8 120.2v4.3M103.6 120.2h.1M103.6 120.2v4.3M129.5 122.4h.1M129.5 124.5h.1M129.5 126.7h.1M129.5 128.9h.1M129.5 126.7h13M129.5 122.4h19.5"/>
<path d="M129.5 124.5h13M129.5 128.9h17.3M133.9 137.5h.1M133.9 137.5v4.3M133.9 137.5h2.1M146.8 128.9h.1M146.8 128.9v8.6M149 122.4h.1M149 122.4v19.4h-2.2M174.9 122.4h.1M174.9 124.5h.1M174.9 126.7h.1"/>
<path d="M174.9 128.9h.1M174.9 126.7h12.9M174.9 122.4h19.4M174.9 124.5h12.9M174.9 128.9h17.3M179.2 137.5h.1M179.2 137.5v4.3M179.2 137.5h2.2M192.2 128.9h.1M192.2 128.9v8.6M194.3 122.4h.1M194.3 122.4v19.4h-2.1"/>
<path d="M15.1 154.8h.1M15.1 146.1h.1M15.1 154.8h2.2M15.1 154.8v8.6M15.1 146.1h4.3M25.9 154.8h.1M25.9 154.8h15.1M30.2 146.1h.1M30.2 146.1h2.2M32.4 146.1h.1M32.4 154.8h.1M32.4 146.1v15.1h-6.5"/>
<path d="M45.3 154.8h.1M45.3 154.8h2.2M47.5 146.1h.1M47.5 154.8h.1M47.5 146.1h2.2M47.5 146.1v15.1M56.1 146.1h.1M56.1 146.1h13M60.5 156.9h.1M60.5 146.1h.1M60.5 146.1v2.2M60.5 156.9v4.3"/>
<path d="M73.4 154.8h.1M73.4 154.8h2.2M75.6 146.1h.1M75.6 154.8h.1M75.6 146.1h2.1M75.6 146.1v15.1M84.2 146.1h.1M84.2 146.1h19.4M90.7 156.9h.1M90.7 146.1h.1M90.7 146.1v2.2M90.7 156.9v4.3"/>
<path d="M125.2 150.5h.1M125.2 150.5h4.3M129.5 159.1h.1M129.5 159.1h19.5M131.7 141.8h.1M131.7 141.8h4.3M133.9 141.8h.1M136 150.5h.1M136 150.5h6.5M146.8 141.8h.1M149 159.1h.1M149 159.1v19.4h-2.2"/>
<path d="M177 141.8h.1M177 141.8h4.4M179.2 141.8h.1M192.2 141.8h.1M15.1 161.2h.1M15.1 172h.1M15.1 161.2h4.3M15.1 172h15.1M19.4 172h.1M19.4 172v4.4M25.9 161.2h.1M30.2 174.2h.1"/>
<path d="M30.2 174.2v4.3M47.5 161.2h.1M47.5 161.2h2.2M56.1 161.2h.1M56.1 174.2h.1M56.1 172h.1M56.1 161.2h13M56.1 174.2h15.1M56.1 172h2.2M58.3 169.9h.1M58.3 172h.1M58.3 174.2h.1"/>
<path d="M58.3 169.9v6.5M60.5 161.2h.1M71.2 174.2h.1M71.2 174.2v2.2M75.6 161.2h.1M75.6 161.2h2.1M84.2 161.2h.1M84.2 176.4h.1M84.2 178.5h.1M84.2 161.2h19.4M84.2 178.5h8.6M84.2 176.4h8.6"/>
<path d="M86.4 174.2h.1M86.4 174.2h6.4M90.7 161.2h.1M129.5 161.2h.1M129.5 163.4h.1M129.5 165.6h.1M129.5 161.2h13M129.5 163.4h13M129.5 165.6h17.3M131.7 178.5h.1M131.7 178.5h4.3M133.9 174.2h.1"/>
<path d="M133.9 178.5h.1M133.9 174.2v4.3M133.9 174.2h2.1M146.8 178.5h.1M146.8 165.6h.1M146.8 165.6v8.6M168.4 178.5h.1M168.4 178.5v8.7M17.3 198h.1M17.3 198v10.7M19.4 185h.1M19.4 185v2.2"/>
<path d="M54 198h.1M54 198v10.7h-4.3M58.3 185h.1M58.3 185v2.2M64.8 195.8h.1M64.8 198h.1M64.8 195.8v23.7M64.8 198h4.3M71.2 182.8h.1M71.2 182.8v2.2h-12.9M75.6 198h.1M75.6 198h6.4"/>
<path d="M82 198h.1M82 193.6h.1M82 193.6v25.9h-6.4M90.7 182.8h.1M90.7 182.8h2.1M107.9 198h.1M110.1 195.8h.1M110.1 195.8v2.2h-2.2M125.2 187.2h.1M125.2 187.2h13M127.4 189.3h.1M127.4 191.5h.1"/>
<path d="M127.4 193.6h.1M127.4 189.3h10.8M127.4 191.5h10.8M127.4 193.6h4.3M129.5 198h.1M129.5 195.8h.1M129.5 198h8.7M129.5 195.8h8.7M166.2 187.2h.1M166.2 187.2h6.5M168.4 180.7h.1M168.4 187.2h.1"/>
<path d="M168.4 180.7h4.3M179.2 180.7h.1M179.2 187.2h.1M179.2 187.2h8.6M179.2 180.7h4.3M183.5 180.7h.1M183.5 187.2h.1M183.5 180.7v6.5M17.3 208.7h.1M17.3 206.6h.1M17.3 204.4h.1M17.3 202.3h.1"/>
<path d="M17.3 200.1h.1M17.3 208.7h4.3M17.3 206.6h4.3M17.3 204.4h4.3M17.3 202.3h4.3M17.3 200.1h4.3M49.7 208.7h.1M49.7 206.6h.1M49.7 204.4h.1M49.7 202.3h.1M49.7 206.6h4.3M49.7 204.4h4.3"/>
<path d="M49.7 202.3h4.3M54 206.6h.1M54 204.4h.1M54 202.3h.1M64.8 219.5h.1M64.8 215.2h.1M64.8 210.9h.1M64.8 206.6h.1M64.8 202.3h.1M64.8 206.6h4.3M64.8 202.3h4.3M64.8 219.5h4.3"/>
<path d="M64.8 215.2h4.3M64.8 210.9h4.3M75.6 219.5h.1M75.6 215.2h.1M75.6 210.9h.1M75.6 206.6h.1M75.6 202.3h.1M75.6 206.6h6.4M75.6 202.3h6.4M75.6 215.2h6.4M75.6 210.9h6.4M82 215.2h.1"/>
<path d="M82 210.9h.1M82 206.6h.1M82 202.3h.1M107.9 204.4h.1M107.9 200.1h.1M107.9 202.3h.1M107.9 204.4h2.2M107.9 202.3h10.8M107.9 200.1h10.8M110.1 204.4h.1M110.1 204.4v2.2M123.1 213.1h.1"/>
<path d="M123.1 215.2h.1M123.1 200.1h.1M123.1 204.4h.1M123.1 204.4h2.1M123.1 200.1h15.1M123.1 200.1v6.5M123.1 213.1v2.1M129.5 215.2h.1M129.5 215.2v2.2M133.9 204.4h.1M133.9 204.4h2.1M136 213.1h.1"/>
<path d="M136 204.4h.1M136 202.3h.1M136 202.3h2.2M136 213.1v2.1h-12.9M136 202.3v4.3"/>
</g>
<g fill="#f0f" stroke="#f0f" stroke-width=".21">
<circle cx="32.4" cy="154.7" r=".4"/>
<circle cx="15.1" cy="161.2" r=".4"/>
<circle cx="60.4" cy="146.1" r=".4"/>
<circle cx="47.5" cy="154.7" r=".4"/>
<circle cx="60.4" cy="161.2" r=".4"/>
<circle cx="90.7" cy="161.2" r=".4"/>
<circle cx="90.7" cy="146.1" r=".4"/>
<circle cx="75.5" cy="154.7" r=".4"/>
<circle cx="133.8" cy="105.1" r=".4"/>
<circle cx="179.2" cy="105.1" r=".4"/>
<circle cx="133.8" cy="141.8" r=".4"/>
<circle cx="179.2" cy="141.8" r=".4"/>
<circle cx="133.8" cy="178.5" r=".4"/>
<circle cx="19.4" cy="172" r=".4"/>
<circle cx="58.3" cy="172" r=".4"/>
<circle cx="58.3" cy="174.2" r=".4"/>
<circle cx="17.3" cy="206.6" r=".4"/>
<circle cx="17.3" cy="204.4" r=".4"/>
<circle cx="17.3" cy="202.2" r=".4"/>
<circle cx="17.3" cy="200.1" r=".4"/>
<circle cx="54" cy="206.6" r=".4"/>
<circle cx="54" cy="204.4" r=".4"/>
<circle cx="54" cy="202.2" r=".4"/>
<circle cx="64.7" cy="197.9" r=".4"/>
<circle cx="64.7" cy="215.2" r=".4"/>
<circle cx="64.7" cy="210.9" r=".4"/>
<circle cx="64.7" cy="206.6" r=".4"/>
<circle cx="64.7" cy="202.2" r=".4"/>
<circle cx="82" cy="197.9" r=".4"/>
<circle cx="82" cy="215.2" r=".4"/>
<circle cx="82" cy="206.6" r=".4"/>
<circle cx="82" cy="210.9" r=".4"/>
<circle cx="82" cy="202.2" r=".4"/>
<circle cx="129.5" cy="215.2" r=".4"/>
<circle cx="168.4" cy="187.1" r=".4"/>
<circle cx="168.4" cy="180.7" r=".4"/>
<circle cx="136" cy="204.4" r=".4"/>
<circle cx="123" cy="204.4" r=".4"/>
<circle cx="183.5" cy="187.1" r=".4"/>
</g>
<g font-size="1.9" fill="#000080">
<text x="25.3" y="75.7">U1A</text>
<text x="127.4" y="76.6">C6</text>
<text x="136" y="76.6">0.1uF</text>
<text x="172.7" y="76.6">C7</text>
<text x="181.4" y="76.6">0.1uF</text>
<text x="71.2" y="83.1">R3</text>
<text x="79.9" y="83.1">10K</text>
<text x="118.7" y="80.9">J1</text>
<text x="164.1" y="80.9">J2</text>
<text x="96.3" y="98.2">R14</text>
<text x="96.3" y="100.8">1K</text>
<text x="107.1" y="98.2">R15</text>
<text x="107.1" y="100.8">1K</text>
<text x="114.4" y="98.2">SLAVE0_CON</text>
<text x="136" y="100.3">R4</text>
<text x="144.6" y="100.3">4K7</text>
<text x="159.8" y="98.2">SLAVE1_CON</text>
<text x="181.4" y="100.3">R6</text>
<text x="190" y="100.3">4K7</text>
<text x="136" y="104.6">R5</text>
<text x="144.6" y="104.6">4K7</text>
<text x="181.4" y="104.6">R7</text>
<text x="190" y="104.6">4K7</text>
<text x="98.5" y="113.3">D1</text>
<text x="109.3" y="113.3">D2</text>
<text x="127.4" y="113.3">C8</text>
<text x="136" y="113.3">0.1uF</text>
<text x="172.7" y="113.3">C9</text>
<text x="181.4" y="113.3">0.1uF</text>
<text x="98.5" y="115.9">LED</text>
<text x="109.3" y="115.9">LED</text>
<text x="118.7" y="117.6">J3</text>
<text x="164.1" y="117.6">J4</text>
<text x="71.2" y="126.2">R1</text>
<text x="79.9" y="126.2">10K</text>
<text x="114.4" y="134.9">SLAVE2_CON</text>
<text x="136" y="137">R8</text>
<text x="144.6" y="137">4K7</text>
<text x="159.8" y="134.9">SLAVE3_CON</text>
<text x="181.4" y="137">R10</text>
<text x="190" y="137">4K7</text>
<text x="25.5" y="140">STM32F103C8T6</text>
<text x="136" y="141.4">R9</text>
<text x="144.6" y="141.4">4K7</text>
<text x="181.4" y="141.4">R11</text>
<text x="190" y="141.4">4K7</text>
<text x="19.4" y="145.7">R2</text>
<text x="28.1" y="145.7">10K</text>
<text x="47.5" y="145.7">C2</text>
<text x="56.1" y="145.7">22pF</text>
<text x="75.6" y="145.7">C4</text>
<text x="84.2" y="145.7">10pF/NC</text>
<text x="127.4" y="150">C10</text>
<text x="136" y="150">0.1uF</text>
<text x="17.1" y="150.4">KEY1</text>
<text x="63.9" y="152.1">X1</text>
<text x="63.9" y="154.7">8MHz</text>
<text x="94.1" y="152.1">X2</text>
<text x="94.1" y="154.7">32.768K</text>
<text x="118.7" y="154.3">J5</text>
<text x="17.3" y="160.8">C1</text>
<text x="19.4" y="157.8">RESET</text>
<text x="25.9" y="160.8">0.1uF</text>
<text x="47.5" y="160.8">C3</text>
<text x="56.1" y="160.8">22pF</text>
<text x="75.6" y="160.8">C5</text>
<text x="82" y="160.8">10pF/NC</text>
<text x="38.2" y="168.6">U2</text>
<text x="96.9" y="170.7">USB1</text>
<text x="114.4" y="171.6">SLAVE4_CON</text>
<text x="136" y="173.7">R12</text>
<text x="144.6" y="173.7">4K7</text>
<text x="36.7" y="178.1">AMS1117-3V3</text>
<text x="136" y="178.1">R13</text>
<text x="144.6" y="178.1">4K7</text>
<text x="23.5" y="180.2">C11</text>
<text x="23.5" y="182.2">220uF</text>
<text x="62.4" y="180.2">C12</text>
<text x="62.4" y="182.2">220uF</text>
<text x="74.7" y="180.2">C13</text>
<text x="74.7" y="182.8">0.1uF</text>
<text x="146.2" y="183.7">U3</text>
<text x="168.4" y="180.2">C24</text>
<text x="179.2" y="180.2">10uF</text>
<text x="97.2" y="186.7">USB_B_MICRO</text>
<text x="170.6" y="186.7">C25</text>
<text x="179.2" y="186.7">0.1uF</text>
<text x="29.6" y="196.6">U1B</text>
<text x="64.8" y="197.5">C19</text>
<text x="75.6" y="197.5">10uF</text>
<text x="97.2" y="193.2">J6</text>
<text x="129.5" y="193.2">C26</text>
<text x="136" y="193.2">103</text>
<text x="66.9" y="201.8">C18</text>
<text x="75.6" y="201.8">0.1uF</text>
<text x="127.4" y="200.7">X3</text>
<text x="66.9" y="206.1">C14</text>
<text x="75.6" y="206.1">0.1uF</text>
<text x="127.4" y="208.3">12MHz</text>
<text x="146.4" y="207">CH340G</text>
<text x="29.8" y="215.6">STM32F103C8T6</text>
<text x="66.9" y="210.4">C15</text>
<text x="66.9" y="214.8">C16</text>
<text x="75.6" y="210.4">0.1uF</text>
<text x="75.6" y="214.8">0.1uF</text>
<text x="97.2" y="210.4">SWD</text>
<text x="126.5" y="210.4">C27</text>
<text x="126.5" y="213">22pF</text>
<text x="139.5" y="210.4">C28</text>
<text x="139.5" y="213">22pF</text>
<text x="66.9" y="219.1">C17</text>
<text x="75.6" y="219.1">0.1uF</text>
</g>
<g font-size="1.9">
<text x="113.6" y="77.4">VCC_3V3</text>
<text x="158.9" y="77.4">VCC_3V3</text>
<text x="20" y="78.7">10</text>
<text x="20" y="80.9">11</text>
<text x="20" y="83.1">12</text>
<text x="62" y="78.7">18</text>
<text x="62" y="80.9">19</text>
<text x="62" y="83.1">20</text>
<text x="20" y="85.2">13</text>
<text x="20" y="87.4">14</text>
<text x="20" y="89.5">15</text>
<text x="62" y="85.2">39</text>
<text x="62" y="87.4">40</text>
<text x="62" y="89.5">41</text>
<text x="99.3" y="89.1">VCC_3V3</text>
<text x="124.6" y="85.2">1</text>
<text x="124.6" y="87.4">2</text>
<text x="124.6" y="89.5">3</text>
<text x="169.9" y="85.2">1</text>
<text x="169.9" y="87.4">2</text>
<text x="169.9" y="89.5">3</text>
<text x="20" y="91.7">16</text>
<text x="20" y="93.9">17</text>
<text x="62" y="91.7">42</text>
<text x="62" y="93.9">43</text>
<text x="124.6" y="91.7">4</text>
<text x="169.9" y="91.7">4</text>
<text x="20" y="100.3">29</text>
<text x="62" y="100.3">45</text>
<text x="20" y="102.5">30</text>
<text x="20" y="104.6">31</text>
<text x="20" y="106.8">32</text>
<text x="62" y="102.5">46</text>
<text x="62" y="104.6">21</text>
<text x="62" y="106.8">22</text>
<text x="120.1" y="105.5">VCC_3V3</text>
<text x="165.4" y="105.5">VCC_3V3</text>
<text x="20" y="109">33</text>
<text x="20" y="111.1">34</text>
<text x="20" y="113.3">37</text>
<text x="62" y="109">25</text>
<text x="62" y="111.1">26</text>
<text x="62" y="113.3">27</text>
<text x="92.4" y="110.1" transform="rotate(-90 92.4 110.1)">1</text>
<text x="103.2" y="110.1" transform="rotate(-90 103.2 110.1)">1</text>
<text x="20" y="115.4">38</text>
<text x="62" y="115.4">28</text>
<text x="62" y="119.8">5</text>
<text x="113.6" y="114.1">VCC_3V3</text>
<text x="158.9" y="114.1">VCC_3V3</text>
<text x="21.1" y="121.9">2</text>
<text x="21.1" y="124.1">3</text>
<text x="62" y="121.9">6</text>
<text x="90.7" y="123">LED0603</text>
<text x="92.4" y="120.7" transform="rotate(-90 92.4 120.7)">2</text>
<text x="101.5" y="123">LED0603</text>
<text x="103.2" y="120.7" transform="rotate(-90 103.2 120.7)">2</text>
<text x="124.6" y="121.9">1</text>
<text x="124.6" y="124.1">2</text>
<text x="169.9" y="121.9">1</text>
<text x="169.9" y="124.1">2</text>
<text x="21.1" y="126.2">4</text>
<text x="62" y="126.2">44</text>
<text x="62" y="130.6">7</text>
<text x="124.6" y="126.2">3</text>
<text x="124.6" y="128.4">4</text>
<text x="169.9" y="126.2">3</text>
<text x="169.9" y="128.4">4</text>
<text x="120.1" y="142.2">VCC_3V3</text>
<text x="165.4" y="142.2">VCC_3V3</text>
<text x="3.5" y="146.5">VCC_3V3</text>
<text x="60" y="148.9" transform="rotate(-90 60 148.9)">1</text>
<text x="90.2" y="148.9" transform="rotate(-90 90.2 148.9)">1</text>
<text x="16.8" y="154.3">1</text>
<text x="25.3" y="154.3">2</text>
<text x="113.6" y="150.8">VCC_3V3</text>
<text x="60" y="157.4" transform="rotate(-90 60 157.4)">2</text>
<text x="90.2" y="157.4" transform="rotate(-90 90.2 157.4)">2</text>
<text x="124.6" y="158.6">1</text>
<text x="124.6" y="160.8">2</text>
<text x="54" y="166.8">VCC_3V3</text>
<text x="124.6" y="162.9">3</text>
<text x="124.6" y="165.1">4</text>
<text x="3.5" y="172.4">VCC_USB</text>
<text x="34.1" y="171.6">3</text>
<text x="34.1" y="173.7">1</text>
<text x="51.2" y="171.6">2</text>
<text x="51.2" y="173.7">4</text>
<text x="96.7" y="173.7">1</text>
<text x="74.7" y="174.6">VCC_USB</text>
<text x="96.7" y="175.9">2</text>
<text x="96.7" y="178.1">3</text>
<text x="120.1" y="178.9">VCC_3V3</text>
<text x="166.2" y="175.9">VCC_USB</text>
<text x="172.7" y="178.1">TA3216</text>
<text x="38.9" y="180.2">SOT-223</text>
<text x="96.7" y="180.2">4</text>
<text x="96.7" y="182.4">5</text>
<text x="173.1" y="180.2">1</text>
<text x="177.3" y="180">2</text>
<text x="142" y="186.7">1</text>
<text x="142" y="188.8">2</text>
<text x="142" y="191">3</text>
<text x="161.3" y="191">14</text>
<text x="161.3" y="188.8">15</text>
<text x="161.3" y="186.7">16</text>
<text x="13" y="194.9">VCC_3V3</text>
<text x="60.5" y="192.7">VCC_3V3</text>
<text x="69.1" y="195.3">TA3216</text>
<text x="69.5" y="197.5">1</text>
<text x="73.6" y="197.3">2</text>
<text x="103" y="197.5">1</text>
<text x="105.8" y="192.7">VCC_3V3</text>
<text x="142" y="193.2">4</text>
<text x="142" y="195.3">5</text>
<text x="142" y="197.5">6</text>
<text x="161.3" y="197.5">11</text>
<text x="161.3" y="195.3">12</text>
<text x="161.3" y="193.2">13</text>
<text x="24.3" y="201.8">24</text>
<text x="24.3" y="204">36</text>
<text x="25.4" y="199.6">1</text>
<text x="49" y="201.8">23</text>
<text x="49" y="204">35</text>
<text x="103" y="199.6">2</text>
<text x="103" y="201.8">3</text>
<text x="103" y="204">4</text>
<text x="124.8" y="204">1</text>
<text x="133.2" y="204">2</text>
<text x="142" y="199.6">7</text>
<text x="142" y="201.8">8</text>
<text x="161.3" y="201.8">9</text>
<text x="161.3" y="199.6">10</text>
<text x="24.3" y="206.1">48</text>
<text x="25.4" y="208.3">9</text>
<text x="49" y="206.1">47</text>
<text x="49" y="208.3">8</text>
</g>
<g font-size="1.9" fill="#004080">
<text x="24.8" y="80.1">PA0-WKUP</text>
<text x="24.8" y="82.3">PA1</text>
<text x="55.6" y="80.1">PB0</text>
<text x="55.6" y="82.3">PB1</text>
<text x="24.8" y="84.4">PA2</text>
<text x="24.8" y="86.6">PA3</text>
<text x="24.8" y="88.7">PA4</text>
<text x="55.6" y="84.4">PB2</text>
<text x="55.6" y="86.6">PB3</text>
<text x="55.6" y="88.7">PB4</text>
<text x="24.8" y="90.9">PA5</text>
<text x="24.8" y="93">PA6</text>
<text x="24.8" y="95.2">PA7</text>
<text x="55.6" y="90.9">PB5</text>
<text x="55.6" y="93">PB6</text>
<text x="55.6" y="95.2">PB7</text>
<text x="24.8" y="101.7">PA8</text>
<text x="55.6" y="101.7">PB8</text>
<text x="24.8" y="103.8">PA9</text>
<text x="24.8" y="106">PA10</text>
<text x="54.5" y="106">PB10</text>
<text x="55.6" y="103.8">PB9</text>
<text x="24.8" y="108.2">PA11</text>
<text x="24.8" y="110.3">PA12</text>
<text x="24.8" y="112.5">PA13</text>
<text x="54.5" y="108.2">PB11</text>
<text x="54.5" y="110.3">PB12</text>
<text x="54.5" y="112.5">PB13</text>
<text x="24.8" y="114.6">PA14</text>
<text x="24.8" y="116.8">PA15</text>
<text x="54.5" y="114.6">PB14</text>
<text x="54.5" y="116.8">PB15</text>
<text x="24.8" y="123.3">PC13-TAMPER-RTC</text>
<text x="24.8" y="125.4">PC14-OSC32_IN</text>
<text x="47.7" y="121.1">PD0-OSC_IN</text>
<text x="55.5" y="123.3">PD1</text>
<text x="24.8" y="127.6">PC15-OSC32_OUT</text>
<text x="52.7" y="127.6">BOOT0</text>
<text x="54.1" y="131.9">NRST</text>
<text x="37.8" y="172.9">IN</text>
<text x="43.3" y="172.9">OUT0</text>
<text x="37.8" y="175.1">GND OUT1</text>
<text x="100.4" y="175.1">VCC</text>
<text x="100.4" y="177.3">D-</text>
<text x="100.4" y="179.4">D+</text>
<text x="100.4" y="181.6">NC</text>
<text x="100.4" y="183.7">GND</text>
<text x="145.8" y="188">GND</text>
<text x="145.8" y="190.2">TXD</text>
<text x="154" y="190.2">R232</text>
<text x="154.6" y="188">VCC</text>
<text x="145.8" y="192.4">RXD</text>
<text x="145.8" y="194.5">V3</text>
<text x="145.8" y="196.7">D+</text>
<text x="153.4" y="196.7">DCD#</text>
<text x="153.6" y="194.5">DTR#</text>
<text x="153.7" y="192.4">RTS#</text>
<text x="29.2" y="201">VBAT</text>
<text x="29.2" y="203.2">VDD_1</text>
<text x="40.3" y="203.2">VSS_1</text>
<text x="145.8" y="198.8">D-</text>
<text x="145.8" y="201">XI</text>
<text x="145.8" y="203.2">XO</text>
<text x="153.5" y="201">DSR#</text>
<text x="153.7" y="203.2">CTS#</text>
<text x="155.7" y="198.8">RI#</text>
<text x="29.2" y="205.3">VDD_2</text>
<text x="29.2" y="207.5">VDD_3</text>
<text x="29.2" y="209.6">VDDA</text>
<text x="40.3" y="205.3">VSS_2</text>
<text x="40.3" y="207.5">VSS_3</text>
<text x="41.1" y="209.6">VSSA</text>
</g>
<g font-size="1.9" fill="#f00">
<text x="69.5" y="89.4">I2C0_SCL</text>
<text x="93.3" y="86.1" transform="rotate(90 93.3 86.1)">LED0</text>
<text x="130" y="85">I2C0_SCL</text>
<text x="130" y="87.2">VCC_3V3</text>
<text x="130" y="89.6">GND</text>
<text x="175.3" y="85">I2C1_SCL</text>
<text x="175.3" y="87.2">VCC_3V3</text>
<text x="175.3" y="89.6">GND</text>
<text x="69.5" y="91.5">I2C0_SDA</text>
<text x="69.5" y="93.9">LED0</text>
<text x="130" y="91.5">I2C0_SDA</text>
<text x="175.3" y="91.5">I2C1_SDA</text>
<text x="69.5" y="100.2">I2C1_SCL</text>
<text x="4.7" y="102.3">USART1_TX</text>
<text x="4.7" y="104.5">USART1_RX</text>
<text x="69.5" y="102.3">I2C1_SDA</text>
<text x="69.5" y="104.5">I2C2_SCL</text>
<text x="69.5" y="106.6">I2C2_SDA</text>
<text x="6.9" y="113.3">SWCLK</text>
<text x="6.9" y="111.2">SWDIO</text>
<text x="69.5" y="108.8">I2C3_SCL</text>
<text x="69.5" y="111">I2C3_SDA</text>
<text x="69.5" y="113.1">I2C4_SCL</text>
<text x="69.5" y="119.6">OSC_IN</text>
<text x="69.5" y="115.3">I2C4_SDA</text>
<text x="4.7" y="123.9">RTC_OSCIN</text>
<text x="69.5" y="121.8">OSC_OUT</text>
<text x="130" y="121.8">I2C2_SCL</text>
<text x="130" y="123.9">VCC_3V3</text>
<text x="175.3" y="121.8">I2C3_SCL</text>
<text x="175.3" y="123.9">VCC_3V3</text>
<text x="4.7" y="126.1">RTC_OSCOUT</text>
<text x="69.5" y="130.6">NRST</text>
<text x="130" y="126.3">GND</text>
<text x="130" y="128.2">I2C2_SDA</text>
<text x="175.3" y="126.3">GND</text>
<text x="175.3" y="128.2">I2C3_SDA</text>
<text x="63" y="145.5">OSC_IN</text>
<text x="93.3" y="145.5">RTC_OSCIN</text>
<text x="35" y="154.3">NRST</text>
<text x="63" y="160.6">OSC_OUT</text>
<text x="93.3" y="160.6">RTC_OSCOUT</text>
<text x="130" y="158.5">I2C4_SCL</text>
<text x="130" y="160.6">VCC_3V3</text>
<text x="130" y="163">GND</text>
<text x="130" y="164.9">I2C4_SDA</text>
<text x="86.8" y="175.9">D-</text>
<text x="86.8" y="178.1">D+</text>
<text x="127.8" y="188.7">USART1_RX</text>
<text x="127.8" y="190.8">USART1_TX</text>
<text x="130" y="197.5">D-</text>
<text x="130" y="195.4">D+</text>
<text x="110.5" y="199.7">SWDIO</text>
<text x="110.5" y="201.8">SWCLK</text>
</g>
<g font-size="1.9" fill="#00f">
<text x="20.1" y="180.2">+</text>
<text x="58.9" y="180.2">+</text>
<text x="175.2" y="180.3" transform="rotate(-90 175.2 180.3)">+</text>
<text x="71.6" y="197.5" transform="rotate(-90 71.6 197.5)">+</text>
</g>
<g font-size="1.6">
<text x="22.6" y="72.2">5</text>
<text x="63.7" y="72.2">4</text>
<text x="104.7" y="72.2">3</text>
<text x="145.7" y="72.2">2</text>
<text x="186.7" y="72.2">1</text>
<text x=".6" y="93">D</text>
<text x="207.8" y="93">D</text>
<text x=".6" y="130.8">C</text>
<text x="207.8" y="130.8">C</text>
<text x=".6" y="168.6">B</text>
<text x="207.8" y="168.6">B</text>
<text x=".6" y="206.3">A</text>
<text x="207.8" y="206.3">A</text>
<text x="22.6" y="225.5">5</text>
<text x="63.7" y="225.5">4</text>
<text x="104.7" y="225.5">3</text>
<text x="145.7" y="225.5">2</text>
<text x="186.7" y="225.5">1</text>
</g>
</svg>
